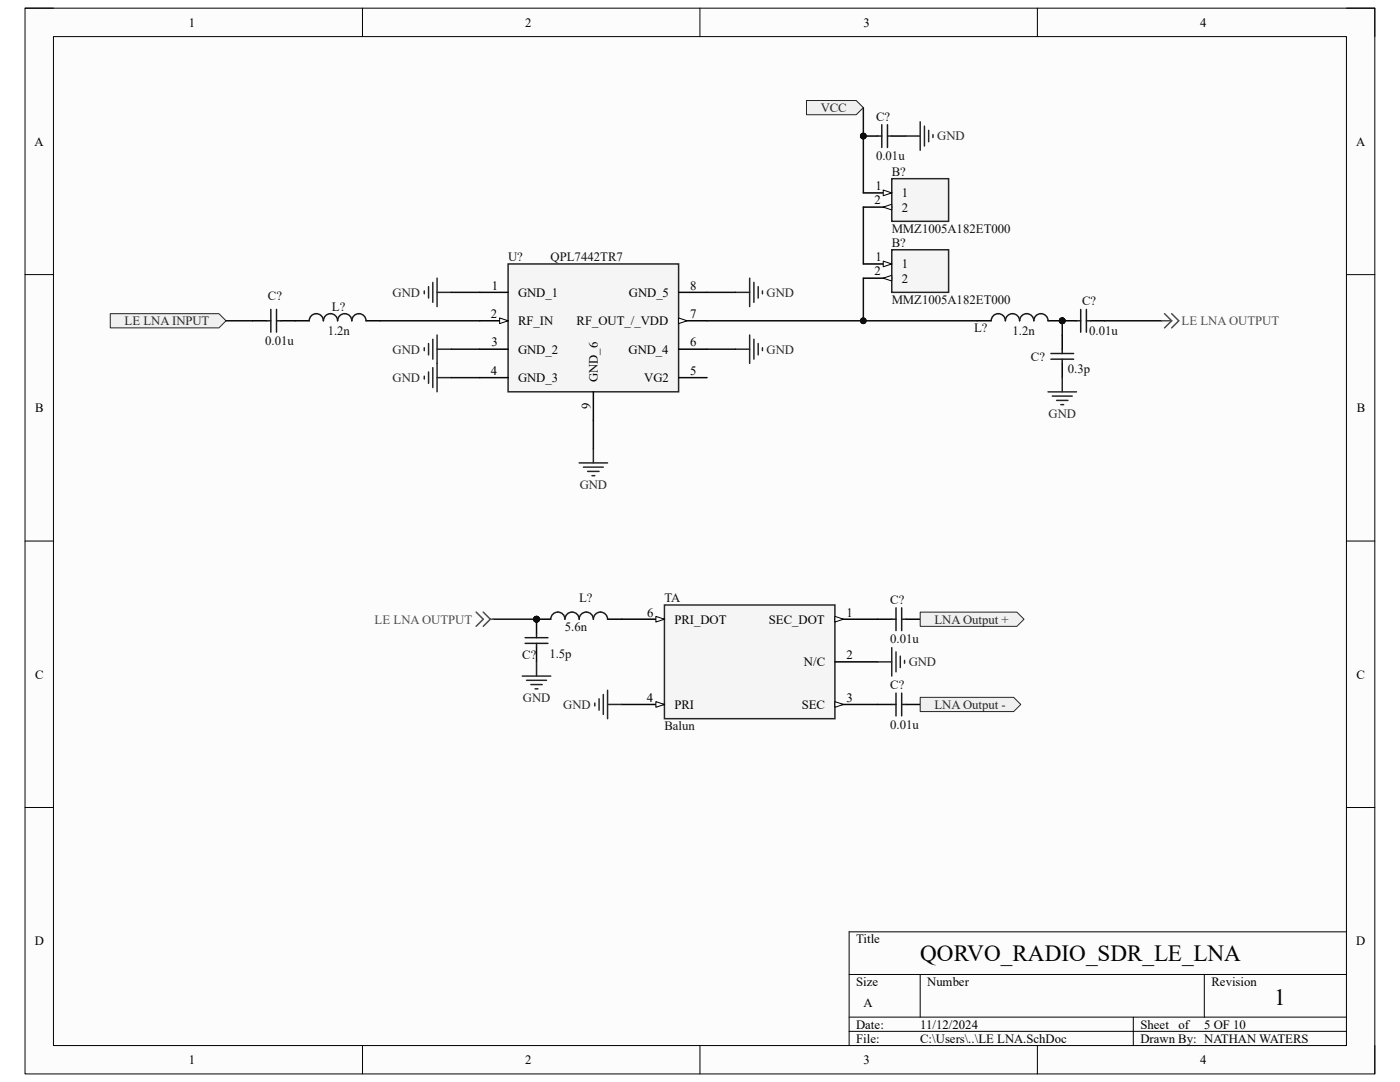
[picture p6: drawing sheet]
<svg xmlns="http://www.w3.org/2000/svg" width="279mm" height="216mm" viewBox="0 0 279 216" stroke-linecap="round" stroke-linejoin="round" font-family="sans-serif">
<path d="M5 1.6h269.4v212.7h-269.4z" fill-rule="evenodd" fill="#fcfcfc"/>
<path d="M5 1.6h269.4v212.7h-269.4z" fill="none" stroke="#000" stroke-width=".2"/>
<path d="M10.7 7.3h258v201.3h-258z" fill-rule="evenodd" fill="#fcfcfc"/>
<g fill="none" stroke="#000" stroke-width=".2">
<path d="M5 1.6h5.7M10.7 7.3h258v201.3h-258zM72.3 1.6v5.7M139.7 1.6v5.7M207 1.6v5.7M268.7 1.6h5.7v5.7M5 54.8h5.7M268.7 54.8h5.7M5 108h5.7M268.7 108h5.7M5 161.1h5.7M268.7 161.1h5.7"/>
<path d="M169.5 194.4h99.2M183.6 194.4v8.6M240.3 194.4v8.6M268.7 185.9h-99.2v22.7M72.3 208.6v5.7M139.7 208.6v5.7M169.5 203h99.2M169.5 205.8h99.2M207 208.6v5.7M226.2 203v5.6M274.4 208.6v5.7"/>
</g>
<path d="M132.6 120.7h34v22.7h-34z" fill-rule="evenodd" fill="#f5f5f5"/>
<path d="M132.6 120.7h34v22.7h-34z" fill="none" stroke="#262626" stroke-width=".3"/>
<path d="M166.6 123.6h8.5" fill="none" stroke="#000" stroke-width=".3"/>
<path d="M166.6 123l1.7 .6-1.7 .5z" fill="#fbfbfb"/>
<path d="M166.6 123l1.7 .6-1.7 .5z" fill="none" stroke="#000" stroke-width=".2"/>
<path d="M124.1 123.6h8.5" fill="none" stroke="#000" stroke-width=".3"/>
<path d="M130.9 123l1.7 .6-1.7 .5z" fill="#fbfbfb"/>
<path d="M130.9 123l1.7 .6-1.7 .5z" fill="none" stroke="#000" stroke-width=".2"/>
<path d="M124.1 140.6h8.5" fill="none" stroke="#000" stroke-width=".3"/>
<path d="M130.9 140l1.7 .6-1.7 .5z" fill="#fbfbfb"/>
<path d="M130.9 140l1.7 .6-1.7 .5z" fill="none" stroke="#000" stroke-width=".2"/>
<path d="M166.6 132.1h8.5M166.6 140.6h8.5" fill="none" stroke="#000" stroke-width=".3"/>
<path d="M166.6 140l1.7 .6-1.7 .5z" fill="#fbfbfb"/>
<path d="M166.6 140l1.7 .6-1.7 .5z" fill="none" stroke="#000" stroke-width=".2"/>
<path d="M119.6 139.4v2.3M120.4 138.6v4M121.3 137.7v5.7M118.7 140.3v.6M121.3 140.6h2.8" fill="none" stroke="#262626" stroke-width=".3"/>
<circle cx="107.1" cy="123.6" r=".57" fill="#0e0e0e"/>
<circle cx="107.1" cy="123.6" r=".57" fill="none" stroke="#0e0e0e" stroke-width=".2"/>
<path d="M107.1 123.6v2.8" fill="none" stroke="#000" stroke-width=".3"/>
<circle cx="107.1" cy="123.6" r=".57" fill="#0e0e0e"/>
<circle cx="107.1" cy="123.6" r=".57" fill="none" stroke="#0e0e0e" stroke-width=".2"/>
<path d="M107.1 129.2v2.9" fill="none" stroke="#000" stroke-width=".3"/>
<path d="M104.8 128.4h4.5M104.8 127.2h4.5M107.1 126.4v.8M107.1 128.4v.8" fill="none" stroke="#1c1c1c" stroke-width=".3"/>
<circle cx="107.1" cy="123.6" r=".57" fill="#0e0e0e"/>
<circle cx="107.1" cy="123.6" r=".57" fill="none" stroke="#0e0e0e" stroke-width=".2"/>
<path d="M107.1 123.6h2.8" fill="none" stroke="#000" stroke-width=".3"/>
<circle cx="107.1" cy="123.6" r=".57" fill="#0e0e0e"/>
<circle cx="107.1" cy="123.6" r=".57" fill="none" stroke="#0e0e0e" stroke-width=".2"/>
<path d="M121.3 123.6h2.8M175.1 123.6h2.9M180.8 123.6h2.8M175.1 140.6h2.9M180.8 140.6h2.8" fill="none" stroke="#000" stroke-width=".3"/>
<path d="M109.9 123.6a1.42 1.42 0 0 1 1.4-1.5 1.42 1.42 0 0 1 1.4 1.5 1.42 1.42 0 0 1 1.5-1.5 1.42 1.42 0 0 1 1.4 1.5 1.42 1.42 0 0 1 1.4-1.5 1.42 1.42 0 0 1 1.4 1.5 1.42 1.42 0 0 1 1.4-1.5 1.42 1.42 0 0 1 1.5 1.5M178 123.6h.8M178.8 121.3v4.5M178.8 138.3v4.5M179.9 121.3v4.5M179.9 138.3v4.5M179.9 123.6h.9M178 140.6h.8M179.9 140.6h.9" fill="none" stroke="#1c1c1c" stroke-width=".3"/>
<path d="M175.1 132.1h2.9M178 129.2v5.7M178.8 130.1v3.9M179.7 130.9v2.3M180.5 131.8v.5" fill="none" stroke="#262626" stroke-width=".3"/>
<path d="M183.6 122.1h19.3l1.5 1.5-1.5 1.4h-19.3z" fill-rule="evenodd" fill="#f0f0f0"/>
<path d="M183.6 122.1h19.3l1.5 1.5-1.5 1.4h-19.3z" fill="none" stroke="#262626" stroke-width=".2"/>
<path d="M183.6 139.1h18.7l1.4 1.5-1.4 1.4h-18.7z" fill-rule="evenodd" fill="#f0f0f0"/>
<path d="M183.6 139.1h18.7l1.4 1.5-1.4 1.4h-18.7z" fill="none" stroke="#262626" stroke-width=".2"/>
<path d="M104.2 134.9h5.7M105.1 135.7h4M105.9 136.6h2.3M106.8 137.5h.6M107.1 132.1v2.8" fill="none" stroke="#262626" stroke-width=".3"/>
<path d="M101.4 52.7h34v25.5h-34z" fill-rule="evenodd" fill="#f5f5f5"/>
<path d="M101.4 52.7h34v25.5h-34z" fill="none" stroke="#262626" stroke-width=".3"/>
<path d="M95.7 58.3h5.7M95.7 64h5.7" fill="none" stroke="#000" stroke-width=".3"/>
<path d="M99.7 63.4l1.7 .6-1.7 .6z" fill="#fbfbfb"/>
<path d="M99.7 63.4l1.7 .6-1.7 .6z" fill="none" stroke="#000" stroke-width=".2"/>
<path d="M135.4 58.3h5.7M95.7 69.7h5.7M95.7 75.4h5.7M118.4 78.2v5.7M135.4 64h5.7" fill="none" stroke="#000" stroke-width=".3"/>
<path d="M135.4 63.4l1.7 .6-1.7 .6z" fill="#fbfbfb"/>
<path d="M135.4 63.4l1.7 .6-1.7 .6z" fill="none" stroke="#000" stroke-width=".2"/>
<path d="M50.4 64h2.8M56 64h5.7M73 64h2.9M135.4 69.7h5.7M135.4 75.4h5.7" fill="none" stroke="#000" stroke-width=".3"/>
<g fill="none" stroke="#262626" stroke-width=".3">
<path d="M84.7 58.1v.5M85.5 57.2v2.3M86.4 56.4v3.9M87.2 55.5v5.7M87.2 58.3h2.9M146.8 58.3h2.8M149.6 55.5v5.7M150.5 56.4v3.9M151.3 57.2v2.3M152.2 58.1v.5M84.7 69.4v.6M84.7 75.1v.5"/>
<path d="M85.5 68.5v2.3M85.5 74.2v2.3M86.4 67.7v4M86.4 73.4v3.9M87.2 66.8v11.4M87.2 69.7h2.9M87.2 75.4h2.9M146.8 69.7h2.8M149.6 66.8v5.7M150.5 67.7v4M151.3 68.5v2.3M152.2 69.4v.6"/>
<path d="M115.6 92.4h5.7M116.4 93.2h4M117.3 94.1h2.3M118.1 94.9h.6M118.4 89.5v2.9"/>
</g>
<path d="M53.2 64h.8M54 61.7v4.6M55.2 61.7v4.6M55.2 64h.8M61.7 64a1.42 1.42 0 0 1 1.4-1.4 1.42 1.42 0 0 1 1.4 1.4 1.42 1.42 0 0 1 1.5-1.4 1.42 1.42 0 0 1 1.4 1.4 1.42 1.42 0 0 1 1.4-1.4 1.42 1.42 0 0 1 1.4 1.4 1.42 1.42 0 0 1 1.4-1.4 1.42 1.42 0 0 1 1.4 1.4" fill="none" stroke="#1c1c1c" stroke-width=".3"/>
<path d="M22 62.6h21.7l1.4 1.4-1.4 1.4h-21.7z" fill-rule="evenodd" fill="#f0f0f0"/>
<path d="M22 62.6h21.7l1.4 1.4-1.4 1.4h-21.7z" fill="none" stroke="#262626" stroke-width=".2"/>
<path d="M178 49.8h11.3v8.5h-11.3z" fill-rule="evenodd" fill="#f5f5f5"/>
<path d="M178 49.8h11.3v8.5h-11.3z" fill="none" stroke="#262626" stroke-width=".3"/>
<path d="M172.3 52.7h5.7" fill="none" stroke="#000" stroke-width=".3"/>
<path d="M176.3 52.1l1.7 .6-1.7 .5z" fill="#fbfbfb"/>
<path d="M176.3 52.1l1.7 .6-1.7 .5z" fill="none" stroke="#000" stroke-width=".2"/>
<path d="M172.3 55.5h5.7" fill="none" stroke="#000" stroke-width=".3"/>
<path d="M176.3 55.5l1.7-.6v1.2z" fill="#fbfbfb"/>
<path d="M176.3 55.5l1.7-.6v1.2z" fill="none" stroke="#000" stroke-width=".2"/>
<path d="M178 35.7h11.3v8.5h-11.3z" fill-rule="evenodd" fill="#f5f5f5"/>
<path d="M178 35.7h11.3v8.5h-11.3z" fill="none" stroke="#262626" stroke-width=".3"/>
<path d="M172.3 38.5h5.7" fill="none" stroke="#000" stroke-width=".3"/>
<path d="M176.3 37.9l1.7 .6-1.7 .6z" fill="#fbfbfb"/>
<path d="M176.3 37.9l1.7 .6-1.7 .6z" fill="none" stroke="#000" stroke-width=".2"/>
<path d="M172.3 41.3h5.7" fill="none" stroke="#000" stroke-width=".3"/>
<path d="M176.3 41.3l1.7-.5v1.1z" fill="#fbfbfb"/>
<path d="M176.3 41.3l1.7-.5v1.1z" fill="none" stroke="#000" stroke-width=".2"/>
<circle cx="172.3" cy="27.1" r=".57" fill="#0e0e0e"/>
<circle cx="172.3" cy="27.1" r=".57" fill="none" stroke="#0e0e0e" stroke-width=".2"/>
<path d="M172.3 27.1h2.8" fill="none" stroke="#000" stroke-width=".3"/>
<circle cx="172.3" cy="27.1" r=".57" fill="#0e0e0e"/>
<circle cx="172.3" cy="27.1" r=".57" fill="none" stroke="#0e0e0e" stroke-width=".2"/>
<path d="M178 27.1h2.8" fill="none" stroke="#000" stroke-width=".3"/>
<path d="M175.1 27.1h.9M176 24.9v4.5M177.1 24.9v4.5M177.1 27.1h.9" fill="none" stroke="#1c1c1c" stroke-width=".3"/>
<path d="M180.8 27.1h2.8M183.6 24.3v5.7M184.5 25.2v3.9M185.3 26v2.3M186.2 26.9v.5" fill="none" stroke="#262626" stroke-width=".3"/>
<circle cx="212" cy="64" r=".57" fill="#0e0e0e"/>
<circle cx="212" cy="64" r=".57" fill="none" stroke="#0e0e0e" stroke-width=".2"/>
<path d="M195 64h2.8M209.2 64h2.8" fill="none" stroke="#000" stroke-width=".3"/>
<circle cx="212" cy="64" r=".57" fill="#0e0e0e"/>
<circle cx="212" cy="64" r=".57" fill="none" stroke="#0e0e0e" stroke-width=".2"/>
<path d="M197.8 64a1.42 1.42 0 0 1 1.4-1.4 1.42 1.42 0 0 1 1.4 1.4 1.42 1.42 0 0 1 1.5-1.4 1.42 1.42 0 0 1 1.4 1.4 1.42 1.42 0 0 1 1.4-1.4 1.42 1.42 0 0 1 1.4 1.4 1.42 1.42 0 0 1 1.4-1.4 1.42 1.42 0 0 1 1.5 1.4" fill="none" stroke="#1c1c1c" stroke-width=".3"/>
<circle cx="212" cy="64" r=".57" fill="#0e0e0e"/>
<circle cx="212" cy="64" r=".57" fill="none" stroke="#0e0e0e" stroke-width=".2"/>
<path d="M212 64h2.8" fill="none" stroke="#000" stroke-width=".3"/>
<circle cx="212" cy="64" r=".57" fill="#0e0e0e"/>
<circle cx="212" cy="64" r=".57" fill="none" stroke="#0e0e0e" stroke-width=".2"/>
<path d="M212 66.8v2.9M212 72.5v2.9M217.7 64h2.8" fill="none" stroke="#000" stroke-width=".3"/>
<path d="M209.7 71.7h4.6M209.7 70.5h4.6M212 69.7v.8M212 71.7v.8M214.8 64h.9M215.7 61.7v4.6M216.8 61.7v4.6M216.8 64h.9" fill="none" stroke="#1c1c1c" stroke-width=".3"/>
<path d="M209.2 78.2h5.6M210 79h4M210.9 79.9h2.2M212 75.4v2.8M211.7 80.7h.6" fill="none" stroke="#262626" stroke-width=".3"/>
<path d="M90.1 58.3h5.6M141.1 58.3h5.7M172.3 55.5v8.5h-31.2M45.1 64h5.3M75.9 64h19.8M90.1 69.7h5.6M90.1 75.4h5.6M141.1 69.7h5.7M118.4 83.9v5.6" fill="none" stroke="#0e0e0e" stroke-width=".3"/>
<circle cx="172.3" cy="64" r=".57" fill="#0e0e0e"/>
<circle cx="172.3" cy="64" r=".57" fill="none" stroke="#0e0e0e" stroke-width=".2"/>
<path d="M172.3 21.5v17M172.3 41.3v11.4" fill="none" stroke="#0e0e0e" stroke-width=".3"/>
<circle cx="172.3" cy="27.1" r=".57" fill="#0e0e0e"/>
<circle cx="172.3" cy="27.1" r=".57" fill="none" stroke="#0e0e0e" stroke-width=".2"/>
<path d="M172.3 64h22.7" fill="none" stroke="#0e0e0e" stroke-width=".3"/>
<circle cx="172.3" cy="64" r=".57" fill="#0e0e0e"/>
<circle cx="172.3" cy="64" r=".57" fill="none" stroke="#0e0e0e" stroke-width=".2"/>
<path d="M212 64v2.8" fill="none" stroke="#0e0e0e" stroke-width=".3"/>
<circle cx="212" cy="64" r=".57" fill="#0e0e0e"/>
<circle cx="212" cy="64" r=".57" fill="none" stroke="#0e0e0e" stroke-width=".2"/>
<path d="M220.5 64h11.3M98.4 123.6h8.7" fill="none" stroke="#0e0e0e" stroke-width=".3"/>
<circle cx="107.1" cy="123.6" r=".57" fill="#0e0e0e"/>
<circle cx="107.1" cy="123.6" r=".57" fill="none" stroke="#0e0e0e" stroke-width=".2"/>
<path d="M231.8 64h2M232.4 62.6l1.4 1.4M233.8 64l-1.4 1.4M233.8 62.6l1.4 1.4-1.4 1.4M95 122.1l1.4 1.5-1.4 1.4M96.4 122.1l1.5 1.5M97.9 123.6l-1.5 1.4M97.9 123.6h.5" fill="none" stroke="#4c4c4c" stroke-width=".3"/>
<path d="M161 20.1h9.9l1.4 1.4-1.4 1.4h-9.9z" fill-rule="evenodd" fill="#f0f0f0"/>
<path d="M161 20.1h9.9l1.4 1.4-1.4 1.4h-9.9z" fill="none" stroke="#262626" stroke-width=".2"/>
<g font-size="4.6">
<text x="183.6" y="191.8">QORVO_RADIO_SDR_LE_LNA</text>
<text x="254.3" y="200.5">1</text>
</g>
<g font-size="2.5">
<text x="37.7" y="5.3">1</text>
<text x="104.8" y="5.3">2</text>
<text x="172.3" y="5.3">3</text>
<text x="239.5" y="5.3">4</text>
<text x="6.9" y="29.1">A</text>
<text x="270.6" y="29.1">A</text>
<text x="174.5" y="40.8">2</text>
<text x="174.7" y="37.9">1</text>
<text x="180" y="39.4">1</text>
<text x="180" y="42.2">2</text>
<text x="174.7" y="52.1">1</text>
<text x="180" y="53.6">1</text>
<text x="98.2" y="57.8">1</text>
<text x="103.4" y="59.2">GND_1</text>
<text x="125.5" y="59.2">GND_5</text>
<text x="137.7" y="57.8">8</text>
<text x="174.5" y="54.9">2</text>
<text x="180" y="56.4">2</text>
<text x="98" y="63.5">2</text>
<text x="103.4" y="64.9">RF_IN</text>
<text x="115.1" y="64.9">RF_OUT_/_VDD</text>
<text x="137.7" y="63.5">7</text>
<text x="98.1" y="69.1">3</text>
<text x="103.4" y="70.6">GND_2</text>
<text x="125.4" y="70.6">GND_4</text>
<text x="137.7" y="69.1">6</text>
<text x="98" y="74.8">4</text>
<text x="103.4" y="76.2">GND_3</text>
<text x="119.3" y="76.2" transform="rotate(-90 119.3 76.2)">GND_6</text>
<text x="128.6" y="76.2">VG2</text>
<text x="137.7" y="74.8">5</text>
<text x="7" y="82.3">B</text>
<text x="117.9" y="81.6" transform="rotate(-90 117.9 81.6)">9</text>
<text x="270.8" y="82.3">B</text>
<text x="129.2" y="123">6</text>
<text x="134.6" y="124.4">PRI_DOT</text>
<text x="153.5" y="124.4">SEC_DOT</text>
<text x="168.9" y="123">1</text>
<text x="168.9" y="131.5">2</text>
<text x="7" y="135.4">C</text>
<text x="160.4" y="132.9">N/C</text>
<text x="270.7" y="135.4">C</text>
<text x="129.1" y="140">4</text>
<text x="134.6" y="141.4">PRI</text>
<text x="160" y="141.4">SEC</text>
<text x="168.9" y="140">3</text>
<text x="6.9" y="188.6">D</text>
<text x="170.9" y="188.2">Title</text>
<text x="270.7" y="188.6">D</text>
<text x="170.9" y="196.7">Size</text>
<text x="185" y="196.7">Number</text>
<text x="241.8" y="196.7">Revision</text>
<text x="172.3" y="201">A</text>
<text x="170.9" y="205.2">Date:</text>
<text x="170.9" y="208.1">File:</text>
<text x="183.6" y="205.2">11/12/2024</text>
<text x="183.7" y="208.1">C:\Users\..\LE LNA.SchDoc</text>
<text x="227.6" y="205.2">Sheet</text>
<text x="227.6" y="208.1">Drawn By: NATHAN WATERS</text>
<text x="235.2" y="205.2">of</text>
<text x="240.3" y="205.2">5 OF 10</text>
<text x="37.7" y="212.3">1</text>
<text x="104.8" y="212.3">2</text>
<text x="172.3" y="212.3">3</text>
<text x="239.5" y="212.3">4</text>
</g>
<g font-size="2.5" fill="#262626">
<text x="163.8" y="22.4">VCC</text>
<text x="187" y="28">GND</text>
<text x="78.4" y="59.2">GND</text>
<text x="153" y="59.2">GND</text>
<text x="24.8" y="64.9">LE LNA INPUT</text>
<text x="78.4" y="70.6">GND</text>
<text x="153" y="70.6">GND</text>
<text x="78.4" y="76.2">GND</text>
<text x="209.3" y="83.3">GND</text>
<text x="115.7" y="97.5">GND</text>
<text x="186.5" y="124.4">LNA Output +</text>
<text x="181.4" y="132.9">GND</text>
<text x="104.4" y="140">GND</text>
<text x="112.4" y="141.4">GND</text>
<text x="186.5" y="141.4">LNA Output -</text>
</g>
<g font-size="2.5" fill="#0e0e0e">
<text x="174.8" y="24">C?</text>
<text x="174.8" y="32">0.01u</text>
<text x="178" y="35.1">B?</text>
<text x="178" y="46.4">MMZ1005A182ET000</text>
<text x="101.4" y="52.1">U?</text>
<text x="109.9" y="52.1">QPL7442TR7</text>
<text x="178" y="49.3">B?</text>
<text x="53.5" y="59.8">C?</text>
<text x="66.3" y="62.1">L?</text>
<text x="178" y="60.6">MMZ1005A182ET000</text>
<text x="215.9" y="60.9">C?</text>
<text x="52.9" y="68.8">0.01u</text>
<text x="65.4" y="66.8">1.2n</text>
<text x="194.4" y="66.3">L?</text>
<text x="202.1" y="66.8">1.2n</text>
<text x="205.7" y="72">C?</text>
<text x="217.4" y="66.8">0.01u</text>
<text x="213.1" y="74.5">0.3p</text>
<text x="112.7" y="125.9">5.6n</text>
<text x="115.6" y="120.2">L?</text>
<text x="132.6" y="120.2">TA</text>
<text x="177.7" y="120.4">C?</text>
<text x="104.2" y="131.5">C?</text>
<text x="109.6" y="131.2">1.5p</text>
<text x="177.7" y="128.4">0.01u</text>
<text x="177.7" y="137.5">C?</text>
<text x="132.6" y="145.7">Balun</text>
<text x="177.7" y="145.4">0.01u</text>
</g>
<g font-size="2.5" fill="#4c4c4c">
<text x="235.8" y="64.9">LE LNA OUTPUT</text>
<text x="74.8" y="124.4">LE LNA OUTPUT</text>
</g>
</svg>
